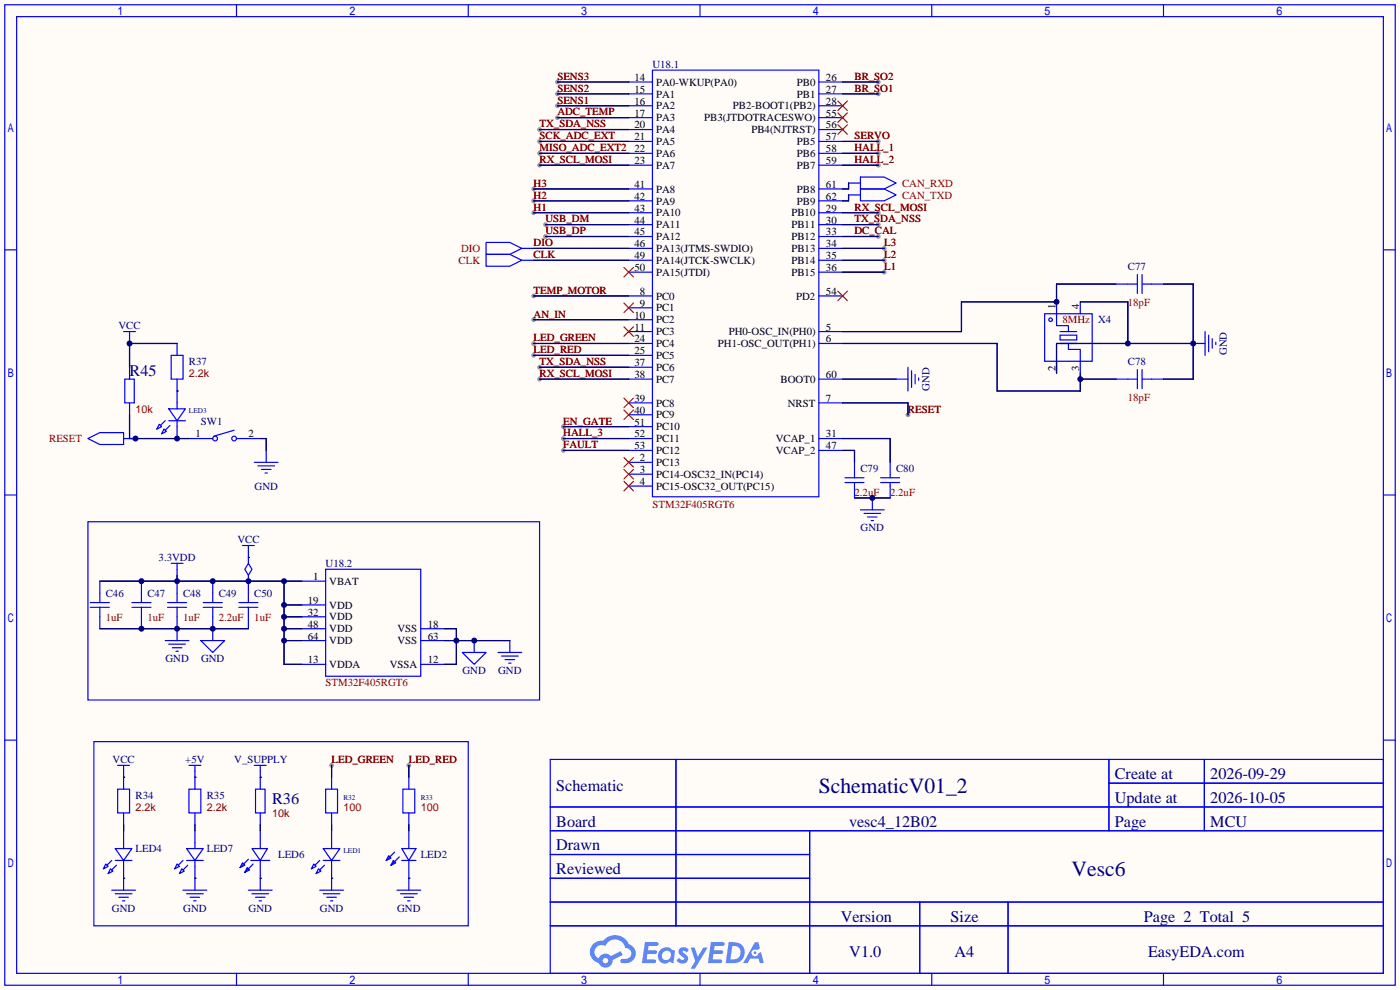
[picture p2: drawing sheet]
<svg xmlns="http://www.w3.org/2000/svg" width="299mm" height="212mm" viewBox="0 0 299 212" stroke-linecap="round" stroke-linejoin="round" font-family="sans-serif">
<path d="M0 0h299.2v211.6h-299.2z" fill="#fffcf7"/>
<g fill="#999">
<circle cx="114" cy="63.2" r=".51"/>
<circle cx="114" cy="68.3" r=".51"/>
<circle cx="114" cy="40.4" r=".51"/>
<circle cx="114" cy="42.9" r=".51"/>
<circle cx="114" cy="45.5" r=".51"/>
<circle cx="189" cy="53.1" r=".51"/>
<circle cx="189" cy="55.6" r=".51"/>
<circle cx="189" cy="58.2" r=".51"/>
<circle cx="119.1" cy="17.5" r=".51"/>
<circle cx="119.1" cy="20.1" r=".51"/>
<circle cx="119.1" cy="22.6" r=".51"/>
<circle cx="116.6" cy="48" r=".51"/>
<circle cx="116.6" cy="50.5" r=".51"/>
<circle cx="194.1" cy="88.6" r=".51"/>
<circle cx="187.7" cy="32.8" r=".51"/>
<circle cx="114" cy="73.4" r=".51"/>
<circle cx="114" cy="75.9" r=".51"/>
<circle cx="119.1" cy="25.1" r=".51"/>
<circle cx="115.3" cy="27.7" r=".51"/>
<circle cx="115.3" cy="30.2" r=".51"/>
<circle cx="115.3" cy="32.8" r=".51"/>
<circle cx="115.3" cy="35.3" r=".51"/>
<circle cx="187.7" cy="17.5" r=".51"/>
<circle cx="187.7" cy="20.1" r=".51"/>
<circle cx="187.7" cy="30.2" r=".51"/>
<circle cx="187.7" cy="35.3" r=".51"/>
<circle cx="187.7" cy="45.5" r=".51"/>
<circle cx="187.7" cy="48" r=".51"/>
<circle cx="187.7" cy="50.5" r=".51"/>
<circle cx="115.3" cy="78.5" r=".51"/>
<circle cx="115.3" cy="81" r=".51"/>
<circle cx="120.4" cy="91.2" r=".51"/>
<circle cx="120.4" cy="93.7" r=".51"/>
<circle cx="120.4" cy="96.3" r=".51"/>
<circle cx="70.9" cy="163.6" r=".51"/>
<circle cx="87.4" cy="163.6" r=".51"/>
</g>
<g fill="none" stroke="#00f" stroke-width=".25">
<path d="M1 1h297.2v209.6h-297.2zM3.6 3.6h292.1v204.4h-292.1zM50.5 1v2.6M100.1 1v2.6M149.6 1v2.6M199.1 1v2.6M248.7 1v2.6M1 53.4h2.6M295.7 53.4h2.5M1 105.8h2.6M295.7 105.8h2.5M1 158.2h2.6"/>
<path d="M295.7 158.2h2.5M117.6 162.3h178.1v45.7h-178.1zM117.6 172.5h178.1M117.6 177.5h178.1M144.5 162.3v35.6M173 177.5v30.5M237 162.3v15.2M237 167.4h58.7M257.4 162.3v15.2M117.6 182.6h55.4M117.6 192.8h178.1M117.6 187.7h55.4"/>
<path d="M117.6 197.9h178.1M196.6 192.8v15.2M215.4 192.8v15.2M50.5 208v2.6M100.1 208v2.6M149.6 208v2.6M199.1 208v2.6M248.7 208v2.6"/>
</g>
<g fill="#5487ff">
<path d="M145.3 202.7a1.3 1.3 0 0 1 1.9 .3l-.4 .6a.54 .54 0 0 0-.9-.2l.1 .2a1.34 1.34 0 0 1 .9 1.8 1.47 1.47 0 0 1-2.3-.1l.5-.6 .8 .5a.31 .31 0 0 0 .4-.3 .31 .31 0 0 0-.3-.4 1.12 1.12 0 0 1-.7-1.8z"/>
<path d="M147.6 202.5h.9l.6 2 1.2-2h.9l-2.7 4.6h-.9l1-1.7z"/>
<path d="M137.8 201.4h1.7a1.31 1.31 0 0 1 1.2 .2 .4 .4 0 0 1-.3 .5l-1.8 .1-.1 .9h1.6a.4 .4 0 0 1 .4 .4 .4 .4 0 0 1-.5 .4h-1.6l-.2 1.2h1.4a.46 .46 0 0 1 .5 0 .46 .46 0 0 1 .1 .5l-.4 .2h-2.6z"/>
<path d="M151.9 201.4h1.7a1.32 1.32 0 0 1 1.2 .2 .39 .39 0 0 1-.3 .5l-1.8 .1-.1 .9h1.6a.4 .4 0 0 1 .4 .4 .4 .4 0 0 1-.4 .4h-1.7l-.2 1.2h1.4a.46 .46 0 0 1 .5 0 .46 .46 0 0 1 .1 .5l-.4 .2h-2.6z"/>
<path d="M161.3 201.4h.8l.3 1.3-.6 .4a.75 .75 0 0 0-1.1 .3 .75 .75 0 0 0 .5 1 .75 .75 0 0 0 .9-.7l.5-.2 .6 2.3h-.8l-.3-.9h-1.8l-.5 .9h-1z"/>
<path d="M155.7 201.4l-.6 4.4h1.5a2.27 2.27 0 0 0 2.6-2.2 2.27 2.27 0 0 0-2.7-2.2zM156.5 202.1a1.5 1.5 0 0 1 1.8 1.6 1.5 1.5 0 0 1-1.9 1.4h-.3z"/>
<path d="M141.2 203a1.6 1.6 0 0 0-.3 2.3 1.6 1.6 0 0 0 2.3 .2l.7 .3 .3-2.4-.1-.3-.5-.1a1.58 1.58 0 0 0-2.4 0zM141.8 203.5a.98 .98 0 0 1 1.6 .4 .98 .98 0 0 1-1.1 1.3 .94 .94 0 0 1-.9-.7 .94 .94 0 0 1 .4-1z"/>
<path d="M126.8 201.8a2.37 2.37 0 0 0 1.1 4 1.54 1.54 0 0 0 1.8 1 1.54 1.54 0 0 0 1.2-1.6l2.2-1.1-.5-.8-2 1a1.57 1.57 0 0 0-2.7 .5 1.5 1.5 0 0 1-.7-2.1 1.5 1.5 0 0 1 2.2-.5 2.23 2.23 0 0 1 2.3-1.4 2.23 2.23 0 0 1 2 1.8 1.16 1.16 0 0 1 1.2 1.1 1.16 1.16 0 0 1-1.1 1.2h-.7a.47 .47 0 0 0-.5 .4 .47 .47 0 0 0 .4 .5 2.17 2.17 0 0 0 2.5-.9 2.17 2.17 0 0 0-.3-2.7l-.8-.4a3.2 3.2 0 0 0-5.5-.7l-1.1 .1zM128.8 205.3a.6 .6 0 0 1 1.2 0 .6 .6 0 0 1-1.2 0z"/>
<circle cx="161.4" cy="203.6" r=".28"/>
</g>
<g fill="none" stroke="#000080" stroke-width=".25">
<path d="M119.1 17.5h15.3M180.1 17.5h7.6M115.3 32.8h19.1M115.3 27.7h19.1M115.3 30.2h19.1M115.3 35.3h19.1M119.1 20.1h15.3M119.1 22.6h15.3M119.1 25.1h15.3M180.1 20.1h7.6M180.1 32.8h7.6M180.1 30.2h7.6"/>
<path d="M180.1 35.3h7.6M181.4 39.1v1.3h-1.3M114 40.4h20.4M114 42.9h20.4M114 45.5h20.4M114 53.1h20.4M114 55.6h20.4M116.6 48h17.8M116.6 50.5h17.8M180.1 45.5h7.6M180.1 53.1h8.9M180.1 55.6h8.9"/>
<path d="M180.1 58.2h8.9M180.1 48h7.6M180.1 50.5h7.6M181.4 41.7v1.2h-1.3M37.8 73.4h-10.1v5.1M114 63.2h20.4M114 68.3h20.4M114 73.4h20.4M114 75.9h20.4M115.3 78.5h19.1M180.1 73.4h33v10.2h17.8v-3.8M230.9 64.5h10.1v8.9"/>
<path d="M238.5 60.7h-12.7v3.8h-20.3v6.4h-25.4M248.7 60.7h6.3v20.3h-6.3M255 73.4h-29.2v6.4M27.7 88.6v5.1h12.7M37.8 83.6h.1M55.6 93.7h1.3v2.6M115.3 81h19.1M120.4 96.3h14M120.4 93.7h14M120.4 91.2h14M180.1 96.3h2.5v2.5M180.1 93.7h10.1v5.1"/>
<path d="M180.1 81h11.4M180.1 86.1h14v2.5M230.9 81h7.6M53.1 119.1h.1M182.6 106.4h7.6M21.3 124.2h43.2M21.3 134.4h31.8M37.8 122.9v1.3M60.7 129.3h3.8M60.7 124.2v17.8h3.8M60.7 131.8h3.8M60.7 134.4h3.8"/>
<path d="M60.7 136.9h3.8M95 134.4h2.5v7.6h-2.5M95 136.9h14M26.4 166.1h.1M26.4 176.3v1.2M41.7 166.1h.1M41.7 176.3v1.2M55.6 166.1h.1M55.6 176.3v1.2M70.9 163.6v2.5M70.9 176.3v1.2M87.4 163.6v2.5"/>
<path d="M87.4 176.3v1.2M26.4 187.7h.1M41.7 187.7h.1M55.6 187.7h.1M70.9 187.7h.1M87.4 187.7h.1"/>
</g>
<g fill="none" stroke="#00f" stroke-width=".25">
<path d="M134.4 17.5h5M139.4 15h35.6v91.2h-35.6zM175 17.5h5.1M134.4 20.1h5M134.4 22.6h5M134.4 25.1h5M134.4 27.7h5M134.4 30.2h5M134.4 32.8h5M134.4 35.3h5M175 20.1h5.1M175 22.6h5.1"/>
<path d="M175 25.1h5.1M175 27.7h5.1M175 30.2h5.1M175 32.8h5.1M175 35.3h5.1M181.4 39.1h2.5M183.9 37.8h5.1l2.5 1.3-2.5 1.3h-5.1zM103.9 51.8h5.1l2.5 1.3-2.5 1.3h-5.1zM103.9 54.4h5.1l2.5 1.2-2.5 1.3h-5.1zM111.5 53.1h2.5M111.5 55.6h2.5M134.4 45.5h5"/>
<path d="M134.4 48h5M134.4 50.5h5M134.4 53.1h5M134.4 55.6h5M134.4 58.2h5M134.4 40.4h5M134.4 42.9h5M175 45.5h5.1M175 48h5.1M175 50.5h5.1M175 53.1h5.1M175 55.6h5.1"/>
<path d="M175 58.2h5.1M175 40.4h5.1M175 42.9h5.1M181.4 41.7h2.5M183.9 40.4h5.1l2.5 1.3-2.5 1.2h-5.1zM243.1 58.7v4M244.1 58.7v4M26.4 70.9h2.6M27.7 70.9v2.5M27.7 78.5v2.5M36.6 75.9h2.5v5.1h-2.5zM37.8 73.4v2.5"/>
<path d="M134.4 63.2h5M134.4 65.8h5M134.4 68.3h5M134.4 70.9h5M134.4 73.4h5M134.4 75.9h5M134.4 78.5h5M175 63.2h5.1M175 70.9h5.1M175 73.4h5.1M194.1 78.5v5.1M194.8 79.2v3.6"/>
<path d="M223.3 67.1h10.1v10.1h-10.1zM225.8 64.5v5.1h2.5v1.3M225.8 77.2v2.6M226.6 71.6h3.5v1h-3.5zM226.6 70.9h3.5M226.6 73.4h3.5M228.3 73.4v1.3h2.6v5.1M230.9 64.5v2.6M238.5 60.7h4.6M243.1 79v4.1M244.1 60.7h4.6M244.1 79v4.1"/>
<path d="M255 73.4h2.6M257.6 70.9v5M258.3 71.6v3.6M259.1 72.4v2M259.8 73.2v.5M18.8 93.7l2.5-1.2h5.1v2.5h-5.1zM26.4 93.7h2.6M26.7 81h2v5.1h-2zM27.7 86.1v2.5M34 90.7l.5 .5-1 .5zM35.1 91.7l.5 .5-1.1 .5zM35.3 89.9l-1 1"/>
<path d="M36.1 87.4h3.5l-1.8 2.5zM36.1 89.9h3.5M36.3 90.9l-1 1M37.8 81v6.4M37.8 89.9v3.8M40.4 93.7h5.1M50 91.9l-4.3 1.3M50.5 93.7h5.1M54.4 98.8h5M55.1 99.6h3.6M56.9 96.3v2.5M134.4 98.8h5"/>
<path d="M134.4 81h5M134.4 86.1h5M134.4 88.6h5M134.4 91.2h5M134.4 93.7h5M134.4 96.3h5M175 81h5.1M175 86.1h5.1M175 93.7h5.1M175 96.3h5.1M182.6 98.8v3.3M190.2 98.8v3.3"/>
<path d="M191.5 81h2.6M195.6 80v2M196.3 80.8v.5M238.5 81h4.6M244.1 81h4.6M18.8 111.5h96.5v38.1h-96.5zM51.8 116.6h2.6M53.1 116.6v3.8M55.9 100.3h2M56.6 101.1h.5M134.4 101.3h5M134.4 103.9h5"/>
<path d="M180.6 103.1h4.1M180.6 102.1h4.1M182.6 103.1v3.3M183.9 109h5.1M184.7 109.7h3.5M185.4 110.5h2.1M186.2 111.3h.5M186.4 106.4v2.6M188.2 103.1h4.1M188.2 102.1h4.1M190.2 103.1v3.3M19.3 129.8h4.1"/>
<path d="M19.3 128.8h4.1M21.3 124.2v4.6M21.3 129.8v4.6M28.2 129.8h4.1M28.2 128.8h4.1M30.2 124.2v4.6M30.2 129.8v4.6M35.3 136.9h5.1M35.8 129.8h4.1M35.8 128.8h4.1M36.1 137.7h3.5M36.6 120.4h2.5"/>
<path d="M36.8 138.4h2.1M37.6 139.2h.5M37.8 120.4v2.5M37.8 124.2v4.6M37.8 129.8v7.1M42.9 136.9h5.1l-2.5 2.5zM43.4 129.8h4.1M43.4 128.8h4.1M45.5 124.2v4.6M45.5 129.8v7.1M51.1 129.8h4M51.1 128.8h4"/>
<path d="M53.1 120.4l.7 1.3-.7 1.2-.8-1.2zM53.1 122.9v5.9M53.1 129.8v4.6M64.5 124.2h5.1M64.5 134.4h5.1M64.5 129.3h5.1M64.5 131.8h5.1M64.5 136.9h5.1M69.6 121.7h20.3v22.8h-20.3zM89.9 134.4h5.1M89.9 136.9h5.1M98.8 139.4h5.1l-2.6 2.6z"/>
<path d="M101.3 136.9v2.5M106.4 139.4h5.1M109 136.9v2.5M20.1 158.5h80v39.4h-80zM64.5 142h5.1M89.9 142h5.1M107.2 140.2h3.5M107.9 141h2.1M108.7 141.7h.5M25.1 168.7h2.6v5h-2.6zM25.1 163.6h2.6M26.4 163.6v5.1"/>
<path d="M26.4 173.7v2.6M26.4 177.5v3.9M40.4 168.7h2.5v5h-2.5zM40.4 163.6h2.5M41.7 163.6v5.1M41.7 173.7v2.6M41.7 177.5v3.9M54.4 163.6h2.5M54.6 168.7h2v5h-2zM55.6 163.6v5.1M55.6 173.7v2.6M55.6 177.5v3.9"/>
<path d="M69.6 168.7h2.5v5h-2.5zM70.9 166.1v2.6M70.9 173.7v2.6M70.9 177.5v3.9M86.1 168.7h2.5v5h-2.5zM87.4 166.1v2.6M87.4 173.7v2.6M87.4 177.5v3.9M22.6 184.7l.5 .5-1 .5zM23.6 185.7l.5 .5-1 .5zM23.9 183.9l-1 1M23.9 190.2h5.1"/>
<path d="M24.6 181.4h3.6l-1.8 2.5zM24.6 183.9h3.6M24.6 191h3.6M24.9 184.9l-1 1M25.4 191.8h2M26.2 192.5h.5M26.4 183.9v6.3M37.8 184.7l.6 .5-1.1 .5zM38.9 185.7l.5 .5-1 .5zM39.1 190.2h5.1M39.1 183.9l-1 1M39.9 181.4h3.5l-1.7 2.5z"/>
<path d="M39.9 183.9h3.5M39.9 191h3.5M40.1 184.9l-1 1M40.6 191.8h2.1M41.4 192.5h.5M41.7 183.9v6.3M51.8 184.4l.5 .5-1 .5zM52.8 185.4l.5 .5-1 .5zM53.1 183.6l-1.8 1.8M53.1 190.2h5.1M53.6 183.9h4.1M53.8 181.4h3.3l-1.5 2.5z"/>
<path d="M53.8 191h3.6M54.1 184.7l-1.8 1.7M54.6 191.8h2M55.4 192.5h.5M55.6 183.9v6.3M67.1 184.7l.5 .5-1.1 .5zM68.1 185.7l.5 .5-1 .5zM68.3 183.9l-1 1M68.3 190.2h5.1M69.1 181.4h3.5l-1.7 2.5zM69.1 183.9h3.5M69.1 191h3.5"/>
<path d="M69.3 184.9l-1 1M69.8 191.8h2.1M70.6 192.5h.5M70.9 183.9v6.3M83.1 182.9l.5 .5-1.1 .5zM84.1 183.9l.5 .5-1 .5zM84.3 182.1l-1.8 1.8M84.8 190.2h5.1M85.3 183.1l-1.7 1.8M85.6 191h3.6M85.9 181.4h3l-1.5 2.5zM85.9 183.9h3"/>
<path d="M86.4 191.8h2M87.1 192.5h.5M87.4 183.9v6.3"/>
<circle cx="224.5" cy="68.3" r=".38"/>
<circle cx="46" cy="93.7" r=".51"/>
<circle cx="50" cy="93.7" r=".51"/>
</g>
<g fill="none" stroke="#f00" stroke-width=".25">
<path d="M179.1 21.6l2 2M179.1 24.1l2 2.1M179.1 26.7l2 2M181.1 21.6l-2 2M181.1 24.1l-2 2.1M181.1 26.7l-2 2M133.3 57.2l2.1 2M135.4 57.2l-2.1 2M133.3 64.8l2.1 2M133.3 69.8l2.1 2.1M135.4 69.8l-2.1 2.1M135.4 64.8l-2.1 2"/>
<path d="M179.1 62.2l2 2.1M181.1 62.2l-2 2.1M133.3 97.8l2.1 2M133.3 85.1l2.1 2M133.3 87.6l2.1 2.1M135.4 97.8l-2.1 2M135.4 85.1l-2.1 2M135.4 87.6l-2.1 2.1M133.3 100.3l2.1 2.1M133.3 102.9l2.1 2M135.4 100.3l-2.1 2.1M135.4 102.9l-2.1 2"/>
</g>
<g fill="#000080">
<circle cx="186.4" cy="106.4" r=".63"/>
<circle cx="225.8" cy="64.5" r=".63"/>
<circle cx="230.9" cy="81" r=".63"/>
<circle cx="255" cy="73.4" r=".63"/>
<circle cx="241" cy="73.4" r=".63"/>
<circle cx="60.7" cy="129.3" r=".63"/>
<circle cx="60.7" cy="124.2" r=".63"/>
<circle cx="53.1" cy="124.2" r=".63"/>
<circle cx="45.5" cy="124.2" r=".63"/>
<circle cx="37.8" cy="124.2" r=".63"/>
<circle cx="30.2" cy="124.2" r=".63"/>
<circle cx="60.7" cy="131.8" r=".63"/>
<circle cx="60.7" cy="134.4" r=".63"/>
<circle cx="60.7" cy="136.9" r=".63"/>
<circle cx="97.5" cy="136.9" r=".63"/>
<circle cx="101.3" cy="136.9" r=".63"/>
<circle cx="45.5" cy="134.4" r=".63"/>
<circle cx="37.8" cy="134.4" r=".63"/>
<circle cx="30.2" cy="134.4" r=".63"/>
<circle cx="37.8" cy="93.7" r=".63"/>
<circle cx="29" cy="93.7" r=".63"/>
<circle cx="27.7" cy="73.4" r=".63"/>
</g>
<g font-size="4.6" fill="#000080">
<text x="175" y="169.4">SchematicV01_2</text>
<text x="229" y="187.2">Vesc6</text>
</g>
<g font-size="3.5" fill="#000080">
<text x="27.7" y="80.3">R45</text>
<text x="238.3" y="166.5">Create at</text>
<text x="258.7" y="166.5">2026-09-29</text>
<text x="58.2" y="171.8">R36</text>
<text x="118.9" y="169.1">Schematic</text>
<text x="238.3" y="171.6">Update at</text>
<text x="258.7" y="171.6">2026-10-05</text>
<text x="118.9" y="176.7">Board</text>
<text x="181.5" y="176.7">vesc4_12B02</text>
<text x="238.3" y="176.7">Page</text>
<text x="258.7" y="176.7">MCU</text>
<text x="118.9" y="181.8">Drawn</text>
<text x="118.9" y="186.8">Reviewed</text>
<text x="179.7" y="197">Version</text>
<text x="203.2" y="197">Size</text>
<text x="244.5" y="197">Page 2 Total 5</text>
<text x="181.5" y="204.6">V1.0</text>
<text x="204" y="204.6">A4</text>
<text x="245.4" y="204.6">EasyEDA.com</text>
</g>
<g font-size="2.3" fill="#800000">
<text x="119.1" y="17.1">SENS3</text>
<text x="182.6" y="17.1">BR_SO2</text>
<text x="119.1" y="19.6">SENS2</text>
<text x="119.1" y="22.1">SENS1</text>
<text x="182.6" y="19.6">BR_SO1</text>
<text x="115.3" y="27.2">TX_SDA_NSS</text>
<text x="115.3" y="29.8">SCK_ADC_EXT</text>
<text x="119.1" y="24.7">ADC_TEMP</text>
<text x="182.6" y="29.8">SERVO</text>
<text x="115.3" y="32.3">MISO_ADC_EXT2</text>
<text x="115.3" y="34.8">RX_SCL_MOSI</text>
<text x="182.6" y="32.3">HALL_1</text>
<text x="182.6" y="34.8">HALL_2</text>
<text x="114" y="39.9">H3</text>
<text x="192.8" y="39.9">CAN_RXD</text>
<text x="114" y="42.5">H2</text>
<text x="114" y="45">H1</text>
<text x="116.6" y="47.5">USB_DM</text>
<text x="182.6" y="45">RX_SCL_MOSI</text>
<text x="182.6" y="47.5">TX_SDA_NSS</text>
<text x="192.8" y="42.5">CAN_TXD</text>
<text x="98.5" y="53.9">DIO</text>
<text x="114" y="52.6">DIO</text>
<text x="116.6" y="50.1">USB_DP</text>
<text x="182.6" y="50.1">DC_CAL</text>
<text x="189" y="52.6">L3</text>
<text x="98" y="56.4">CLK</text>
<text x="114" y="55.2">CLK</text>
<text x="189" y="55.2">L2</text>
<text x="189" y="57.7">L1</text>
<text x="114" y="62.8">TEMP_MOTOR</text>
<text x="241" y="65.3">18pF</text>
<text x="114" y="67.9">AN_IN</text>
<text x="227.1" y="69.1">8MHz</text>
<text x="114" y="72.9">LED_GREEN</text>
<text x="114" y="75.5">LED_RED</text>
<text x="40.4" y="80.6">2.2k</text>
<text x="115.3" y="78">TX_SDA_NSS</text>
<text x="115.3" y="80.6">RX_SCL_MOSI</text>
<text x="29" y="88.2">10k</text>
<text x="194.1" y="88.2">RESET</text>
<text x="241" y="85.6">18pF</text>
<text x="10.5" y="94.5">RESET</text>
<text x="120.4" y="90.7">EN_GATE</text>
<text x="120.4" y="93.3">HALL_3</text>
<text x="120.4" y="95.8">FAULT</text>
<text x="182.6" y="106">2.2uF</text>
<text x="190.2" y="106">2.2uF</text>
<text x="139.4" y="108.5">STM32F405RGT6</text>
<text x="22.6" y="132.6">1uF</text>
<text x="31.5" y="132.6">1uF</text>
<text x="39.1" y="132.6">1uF</text>
<text x="46.7" y="132.6">2.2uF</text>
<text x="54.4" y="132.6">1uF</text>
<text x="69.6" y="146.6">STM32F405RGT6</text>
<text x="70.9" y="163.1">LED_GREEN</text>
<text x="87.4" y="163.1">LED_RED</text>
<text x="29" y="173.3">2.2k</text>
<text x="44.2" y="173.3">2.2k</text>
<text x="73.4" y="173.3">100</text>
<text x="89.9" y="173.3">100</text>
<text x="58.2" y="174.5">10k</text>
</g>
<g font-size="2.3">
<text x="135.6" y="17.3">14</text>
<text x="176.5" y="17.3">26</text>
<text x="135.6" y="19.8">15</text>
<text x="135.6" y="22.4">16</text>
<text x="140.2" y="18.3">PA0-WKUP(PA0)</text>
<text x="140.2" y="20.9">PA1</text>
<text x="140.2" y="23.4">PA2</text>
<text x="156.6" y="23.4">PB2-BOOT1(PB2)</text>
<text x="170.3" y="18.3">PB0</text>
<text x="170.3" y="20.9">PB1</text>
<text x="176.5" y="19.8">27</text>
<text x="176.5" y="22.4">28</text>
<text x="135.6" y="24.9">17</text>
<text x="135.6" y="27.5">20</text>
<text x="135.6" y="30">21</text>
<text x="140.2" y="25.9">PA3</text>
<text x="140.2" y="28.5">PA4</text>
<text x="150.5" y="25.9">PB3(JTDOTRACESWO)</text>
<text x="160.6" y="28.5">PB4(NJTRST)</text>
<text x="176.5" y="24.9">55</text>
<text x="176.5" y="27.5">56</text>
<text x="176.5" y="30">57</text>
<text x="135.6" y="32.5">22</text>
<text x="135.6" y="35.1">23</text>
<text x="140.2" y="31">PA5</text>
<text x="140.2" y="33.6">PA6</text>
<text x="170.3" y="31">PB5</text>
<text x="170.3" y="33.6">PB6</text>
<text x="176.5" y="32.5">58</text>
<text x="176.5" y="35.1">59</text>
<text x="135.6" y="40.2">41</text>
<text x="140.2" y="36.1">PA7</text>
<text x="140.2" y="41.2">PA8</text>
<text x="170.3" y="36.1">PB7</text>
<text x="170.3" y="41.2">PB8</text>
<text x="176.5" y="40.2">61</text>
<text x="135.6" y="42.7">42</text>
<text x="135.6" y="45.2">43</text>
<text x="135.6" y="47.8">44</text>
<text x="140.2" y="43.7">PA9</text>
<text x="140.2" y="46.3">PA10</text>
<text x="169.1" y="46.3">PB10</text>
<text x="170.3" y="43.7">PB9</text>
<text x="176.5" y="45.2">29</text>
<text x="176.5" y="47.8">30</text>
<text x="176.5" y="42.7">62</text>
<text x="135.6" y="50.3">45</text>
<text x="135.6" y="52.9">46</text>
<text x="140.2" y="48.8">PA11</text>
<text x="140.2" y="51.3">PA12</text>
<text x="140.2" y="53.9">PA13(JTMS-SWDIO)</text>
<text x="169.1" y="48.8">PB11</text>
<text x="169.1" y="51.3">PB12</text>
<text x="169.1" y="53.9">PB13</text>
<text x="176.5" y="50.3">33</text>
<text x="176.5" y="52.9">34</text>
<text x="135.6" y="55.4">49</text>
<text x="135.6" y="57.9">50</text>
<text x="140.2" y="56.4">PA14(JTCK-SWCLK)</text>
<text x="140.2" y="59">PA15(JTDI)</text>
<text x="169.1" y="56.4">PB14</text>
<text x="169.1" y="59">PB15</text>
<text x="176.5" y="55.4">35</text>
<text x="176.5" y="57.9">36</text>
<text x="136.8" y="63">8</text>
<text x="136.8" y="65.6">9</text>
<text x="140.2" y="64">PC0</text>
<text x="170.2" y="64">PD2</text>
<text x="176.5" y="63">54</text>
<text x="135.6" y="68.1">10</text>
<text x="135.6" y="70.6">11</text>
<text x="140.2" y="66.6">PC1</text>
<text x="140.2" y="69.1">PC2</text>
<text x="140.2" y="71.7">PC3</text>
<text x="155.7" y="71.7">PH0-OSC_IN(PH0)</text>
<text x="176.5" y="70.6">5</text>
<text x="225.6" y="66" transform="rotate(-90 225.6 66)">1</text>
<text x="230.7" y="66" transform="rotate(-90 230.7 66)">4</text>
<text x="135.6" y="73.2">24</text>
<text x="135.6" y="75.7">25</text>
<text x="140.2" y="74.2">PC4</text>
<text x="140.2" y="76.7">PC5</text>
<text x="153.4" y="74.2">PH1-OSC_OUT(PH1)</text>
<text x="176.5" y="73.2">6</text>
<text x="135.6" y="78.3">37</text>
<text x="135.6" y="80.8">38</text>
<text x="140.2" y="79.3">PC6</text>
<text x="140.2" y="81.8">PC7</text>
<text x="166.8" y="81.8">BOOT0</text>
<text x="176.5" y="80.8">60</text>
<text x="225.6" y="79.4" transform="rotate(-90 225.6 79.4)">2</text>
<text x="230.7" y="79.4" transform="rotate(-90 230.7 79.4)">3</text>
<text x="135.6" y="85.9">39</text>
<text x="135.6" y="88.4">40</text>
<text x="140.2" y="86.9">PC8</text>
<text x="140.2" y="89.4">PC9</text>
<text x="168.4" y="86.9">NRST</text>
<text x="176.5" y="85.9">7</text>
<text x="41.8" y="93.5">1</text>
<text x="53.1" y="93.5">2</text>
<text x="135.6" y="91">51</text>
<text x="135.6" y="93.5">52</text>
<text x="140.2" y="92">PC10</text>
<text x="140.2" y="94.5">PC11</text>
<text x="165.8" y="94.5">VCAP_1</text>
<text x="176.5" y="93.5">31</text>
<text x="135.6" y="96">53</text>
<text x="136.8" y="98.6">2</text>
<text x="136.8" y="101.1">3</text>
<text x="140.2" y="99.6">PC13</text>
<text x="140.2" y="97.1">PC12</text>
<text x="165.8" y="97.1">VCAP_2</text>
<text x="176.5" y="96">47</text>
<text x="136.8" y="103.7">4</text>
<text x="140.2" y="102.1">PC14-OSC32_IN(PC14)</text>
<text x="140.2" y="104.7">PC15-OSC32_OUT(PC15)</text>
<text x="66.9" y="124">1</text>
<text x="70.4" y="125">VBAT</text>
<text x="65.8" y="129.1">19</text>
<text x="65.8" y="131.6">32</text>
<text x="70.4" y="130.1">VDD</text>
<text x="65.8" y="134.1">48</text>
<text x="65.8" y="136.7">64</text>
<text x="70.4" y="132.6">VDD</text>
<text x="70.4" y="135.2">VDD</text>
<text x="70.4" y="137.7">VDD</text>
<text x="85" y="135.2">VSS</text>
<text x="85" y="137.7">VSS</text>
<text x="91.4" y="134.1">18</text>
<text x="91.4" y="136.7">63</text>
<text x="65.8" y="141.8">13</text>
<text x="70.4" y="142.8">VDDA</text>
<text x="83.3" y="142.8">VSSA</text>
<text x="91.4" y="141.8">12</text>
</g>
<g font-size="2.3" fill="#000080">
<text x="139.4" y="14.5">U18.1</text>
<text x="241" y="57.7">C77</text>
<text x="25.3" y="70.4">VCC</text>
<text x="234.7" y="69.1">X4</text>
<text x="262.2" y="75.9" transform="rotate(-90 262.2 75.9)">GND</text>
<text x="40.4" y="78">R37</text>
<text x="198.7" y="83.5" transform="rotate(-90 198.7 83.5)">GND</text>
<text x="241" y="78">C78</text>
<text x="42.9" y="90.7">SW1</text>
<text x="183.9" y="100.9">C79</text>
<text x="191.5" y="100.9">C80</text>
<text x="54.4" y="104.7">GND</text>
<text x="183.9" y="113.6">GND</text>
<text x="33.9" y="119.9">3.3VDD</text>
<text x="50.7" y="116.1">VCC</text>
<text x="69.6" y="121.2">U18.2</text>
<text x="22.6" y="127.6">C46</text>
<text x="31.5" y="127.6">C47</text>
<text x="39.1" y="127.6">C48</text>
<text x="46.7" y="127.6">C49</text>
<text x="54.4" y="127.6">C50</text>
<text x="35.4" y="141.5">GND</text>
<text x="43" y="141.5">GND</text>
<text x="98.9" y="144.1">GND</text>
<text x="106.5" y="144.1">GND</text>
<text x="24.1" y="163.1">VCC</text>
<text x="39.6" y="163.1">+5V</text>
<text x="50.1" y="163.1">V_SUPPLY</text>
<text x="29" y="170.7">R34</text>
<text x="44.2" y="170.7">R35</text>
<text x="29" y="182.2">LED4</text>
<text x="44.2" y="182.2">LED7</text>
<text x="59.4" y="183.4">LED6</text>
<text x="89.9" y="183.4">LED2</text>
<text x="23.9" y="194.9">GND</text>
<text x="39.2" y="194.9">GND</text>
<text x="53.1" y="194.9">GND</text>
<text x="68.4" y="194.9">GND</text>
<text x="84.9" y="194.9">GND</text>
</g>
<g font-size="1.6" fill="#000080">
<text x="40.4" y="88.3">LED3</text>
<text x="73.4" y="170.9">R32</text>
<text x="89.9" y="170.9">R33</text>
<text x="73.4" y="182.3">LED1</text>
</g>
</svg>
